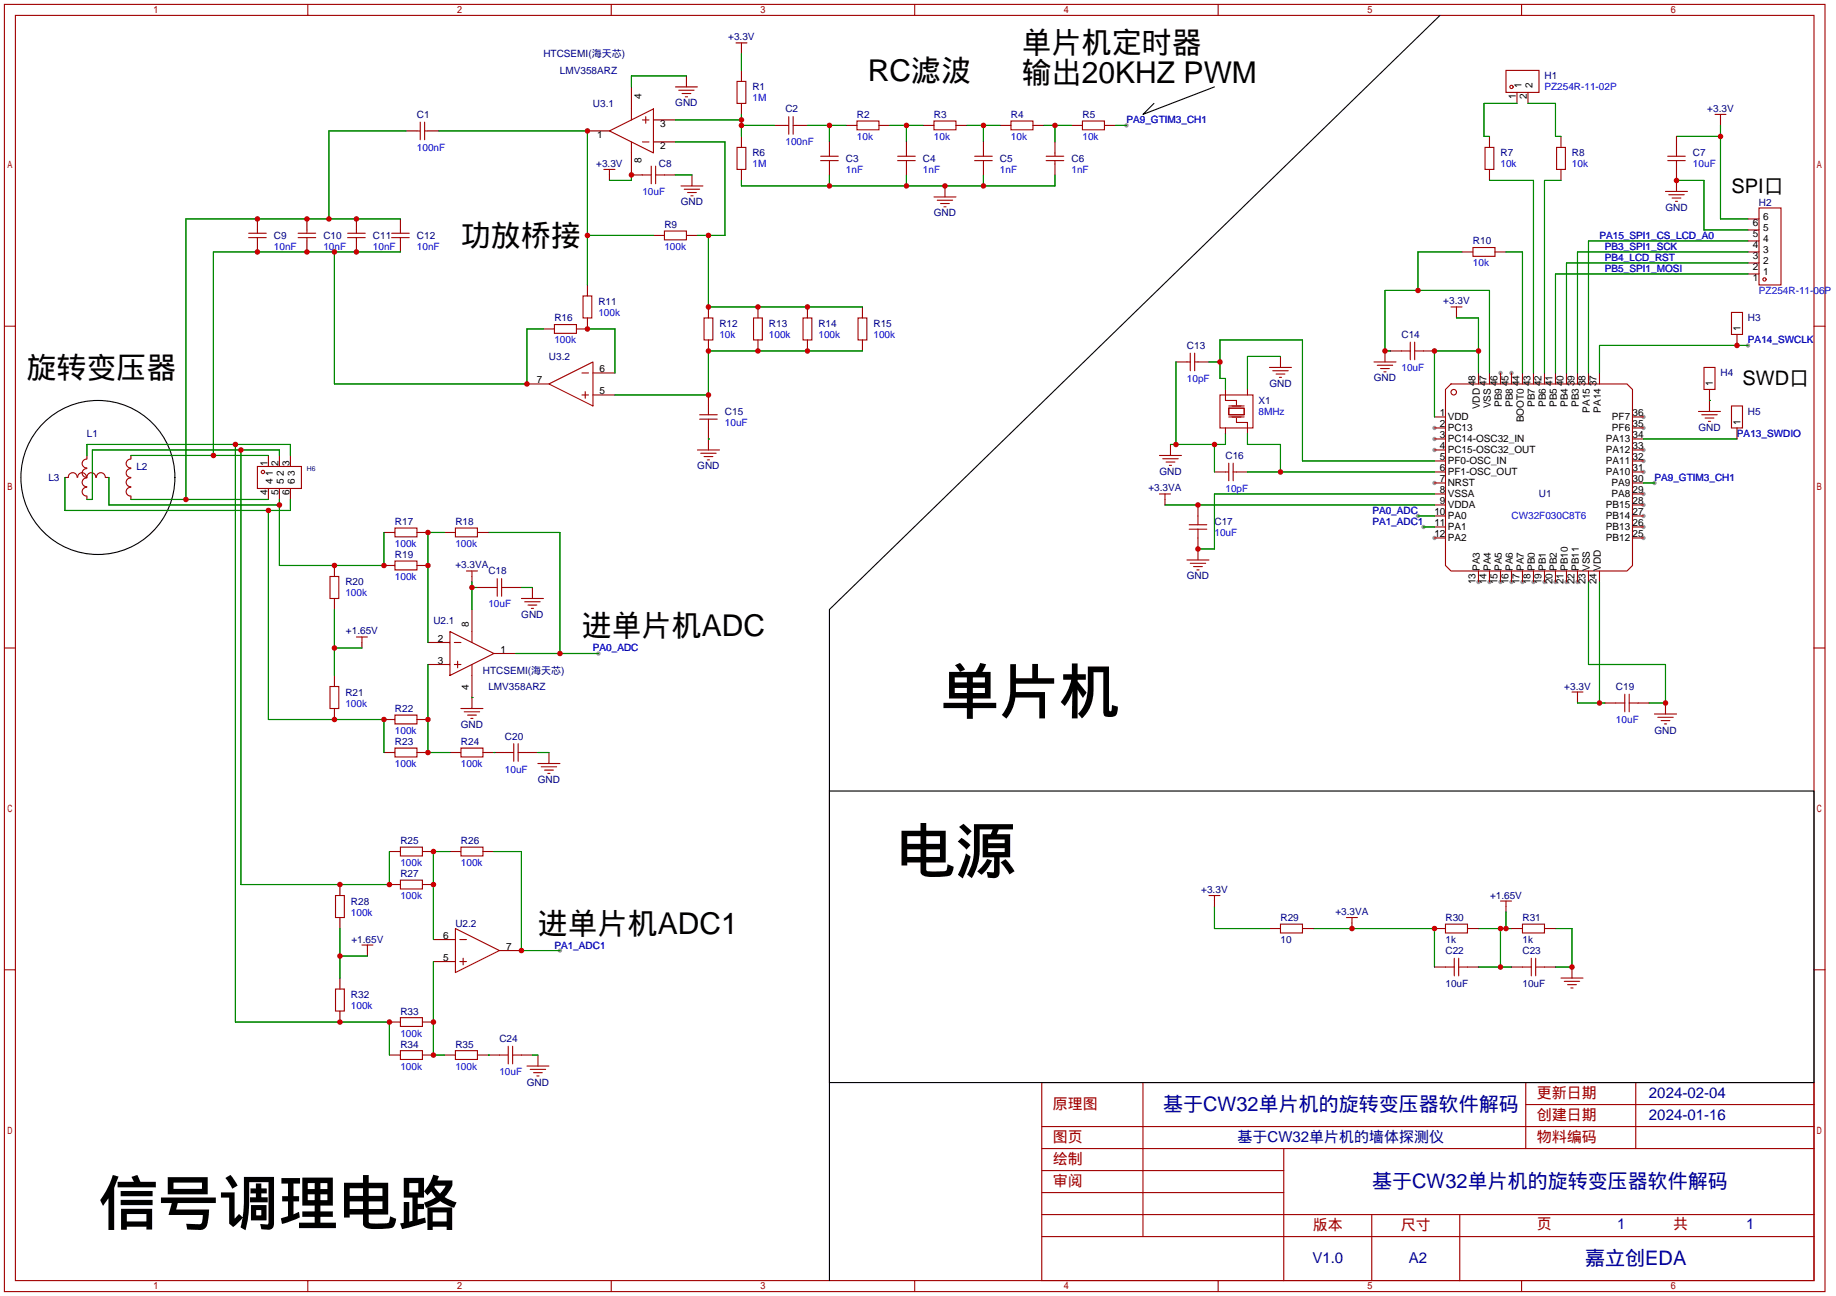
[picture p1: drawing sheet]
<svg xmlns="http://www.w3.org/2000/svg" width="424mm" height="299mm" viewBox="0 0 424 299" stroke-linecap="round" stroke-linejoin="round" font-family="sans-serif">
<g fill="#999">
<circle cx="331.2" cy="124.2" r=".51"/>
<circle cx="331.2" cy="111.5" r=".51"/>
<circle cx="331.2" cy="103.9" r=".51"/>
<circle cx="331.2" cy="101.3" r=".51"/>
<circle cx="331.2" cy="98.8" r=".51"/>
<circle cx="346.5" cy="86.1" r=".51"/>
<circle cx="349" cy="86.1" r=".51"/>
<circle cx="379.5" cy="96.3" r=".51"/>
<circle cx="379.5" cy="98.8" r=".51"/>
<circle cx="379.5" cy="103.9" r=".51"/>
<circle cx="379.5" cy="106.4" r=".51"/>
<circle cx="379.5" cy="109" r=".51"/>
<circle cx="379.5" cy="114" r=".51"/>
<circle cx="379.5" cy="116.6" r=".51"/>
<circle cx="379.5" cy="119.1" r=".51"/>
<circle cx="379.5" cy="121.7" r=".51"/>
<circle cx="379.5" cy="124.2" r=".51"/>
<circle cx="364.2" cy="134.4" r=".51"/>
<circle cx="361.7" cy="134.4" r=".51"/>
<circle cx="359.2" cy="134.4" r=".51"/>
<circle cx="356.6" cy="134.4" r=".51"/>
<circle cx="354.1" cy="134.4" r=".51"/>
<circle cx="351.5" cy="134.4" r=".51"/>
<circle cx="349" cy="134.4" r=".51"/>
<circle cx="346.5" cy="134.4" r=".51"/>
<circle cx="343.9" cy="134.4" r=".51"/>
<circle cx="341.4" cy="134.4" r=".51"/>
<circle cx="403.6" cy="79.8" r=".51"/>
<circle cx="327.4" cy="119.1" r=".51"/>
<circle cx="382" cy="111.5" r=".51"/>
<circle cx="260.1" cy="29" r=".51"/>
<circle cx="138.2" cy="150.9" r=".51"/>
<circle cx="129.3" cy="219.5" r=".51"/>
<circle cx="328.7" cy="121.7" r=".51"/>
</g>
<g fill="none" stroke="#a10000" stroke-width=".25">
<path d="M1 1h420.4v297.2h-420.4zM3.6 3.6h415.2v292.1h-415.2zM71.1 1v2.6M141.1 1v2.6M169.9 9.9h2.6M170.2 18.8h2v5.1h-2zM171.2 9.9v1.3M211.2 1v2.6M281.3 1v2.6M347.7 16.3h7.6v5h-7.6zM351.3 1v2.6M96.3 30.2h.7"/>
<path d="M97 28.2v4.1M98 28.2v4.1M98 30.2h.8M139.4 39.1h2.6M140.7 30.2l10.2-5.1v10.2zM140.7 39.1v1.3M145.8 25.1v2.6M145.8 32.8v2.5M148.3 32.8h1.6M148.3 27.7h1.6M149.1 26.9v1.5M150.4 38.4v4"/>
<path d="M151.4 38.4v4M156 20.1h5M156.7 20.8h3.6M157.5 21.6h2M158.2 22.4h.5M170.2 34h2v5.1h-2zM181.4 29h.7M182.1 26.9v4.1M183.1 26.9v4.1M183.1 29h.8M189.5 37.1h4M189.5 36.1h4"/>
<path d="M191.5 35.3v.8M191.5 37.1v.7M197.9 27.9h5v2.1h-5zM207.3 37.1h4M207.3 36.1h4M209.3 35.3v.8M209.3 37.1v.7M215.6 27.9h5.1v2.1h-5.1zM225 37.1h4.1M225 36.1h4.1M227.1 35.3v.8M227.1 37.1v.7"/>
<path d="M233.4 27.9h5.1v2.1h-5.1zM241.6 37.1h4M241.6 36.1h4M243.6 35.3v.8M243.6 37.1v.7M249.9 27.9h5.1v2.1h-5.1zM342.9 34h2v5.1h-2zM359.4 34h2v5.1h-2zM385.1 37.1h4M385.1 36.1h4M387.1 34v2.1M387.1 37.1v2"/>
<path d="M396 26.4h2.5M397.3 26.4v1.3M57.4 54.9h4.1M57.4 53.8h4.1M59.4 53.1v.7M59.4 54.9v.7M68.8 54.9h4.1M68.8 53.8h4.1M70.9 53.1v.7M70.9 54.9v.7M80.3 54.9h4M80.3 53.8h4"/>
<path d="M82.3 53.1v.7M82.3 54.9v.7M90.4 54.9h4.1M90.4 53.8h4.1M92.5 53.1v.7M92.5 54.9v.7M148.3 40.4h2.1M151.4 40.4h2M153.4 53.3h5.1v2.1h-5.1zM157.2 42.9h5.1M158 43.7h3.5M158.7 44.5h2.1"/>
<path d="M159.5 45.2h.5M215.6 45.5h5.1M216.4 46.2h3.6M217.2 47h2M217.9 47.8h.5M340.1 57.2h5.1v2h-5.1zM384.6 44.2h5M385.3 45h3.6M386.1 45.7h2M386.8 46.5h.5M406.1 48h5.1v17.8h-5.1zM1 75.3h2.6"/>
<path d="M128 74.9h5.1v2.1h-5.1zM134.6 68.3h2.1v5.1h-2.1zM162.6 73.4h2v5.1h-2zM174 73.4h2v5.1h-2zM185.4 73.4h2.1v5.1h-2.1zM198.1 73.4h2.1v5.1h-2.1zM325.6 79v4.1M326.6 79v4.1M335 70.9h2.6M336.3 70.9v1.2M399.8 72.1h2.5v5.1h-2.5zM418.8 75.3h2.6"/>
<path d="M126.7 88.6l10.2-5v10.1zM134.4 86.1h1.5M134.4 91.2h1.5M135.1 90.4v1.5M161.5 95.8h4.1M161.5 96.8h4.1M163.6 93.7v2.1M163.6 96.8v2M274.1 83.6h.7M274.8 81.5v4.1M275.8 83.6h.8M275.8 81.5v4.1"/>
<path d="M281.7 91.2h7.6v7.6h-7.6zM283 92.5h2.5v1M283.7 94.2h3.6v1.6h-3.6zM283.7 93.7h3.6M283.7 96.3h3.6M285.5 96.5v1h2.5M293.1 84.8h5.1M293.9 85.6h3.5M294.6 86.4h2.1M295.4 87.1h.5M317.2 83.6h5.1M318 84.3h3.6"/>
<path d="M318.8 85.1h2M319.5 85.9h.5M323.6 81h2M326.6 81h2.1M335 88.6h40.7l1.2 1.3v40.7l-1.2 1.2h-40.7l-1.2-1.2v-40.7zM392.2 95h5.1M392.9 95.8h3.6M393.4 84.8h2.6v5.1h-2.6zM393.7 96.5h2M394.5 97.3h.5M399.8 93.7h2.5v5.1h-2.5zM15.8 110.2a1.01 1.01 0 0 1 1-1.1 1.01 1.01 0 0 1 1 1.1"/>
<path d="M17.9 110.2a1.01 1.01 0 0 1 1-1.1 1.01 1.01 0 0 1 1.1 1.1M20.1 112.5a1.01 1.01 0 0 0-1.1 1 1.01 1.01 0 0 0 1.1 1M20.1 110.3a1.01 1.01 0 0 0-1.1 1.1 1.01 1.01 0 0 0 1.1 1M20.1 108.2a1.01 1.01 0 0 0-1.1 1 1.01 1.01 0 0 0 1.1 1M20.1 106a1.01 1.01 0 0 0-1.1 1 1.01 1.01 0 0 0 1.1 1M20.1 110.2a1.01 1.01 0 0 1 1-1.1 1.01 1.01 0 0 1 1 1.1M22.3 110.2a1.01 1.01 0 0 1 1-1.1 1.01 1.01 0 0 1 1 1.1M30.2 112.5a1.01 1.01 0 0 0-1.1 1 1.01 1.01 0 0 0 1.1 1M30.2 110.3a1.01 1.01 0 0 0-1.1 1.1 1.01 1.01 0 0 0 1.1 1M30.2 108.2a1.01 1.01 0 0 0-1.1 1 1.01 1.01 0 0 0 1.1 1M30.2 106a1.01 1.01 0 0 0-1.1 1 1.01 1.01 0 0 0 1.1 1M59.4 107.7h10.2v5.1h-10.2z"/>
<path d="M161 103.9h5.1M161.8 104.6h3.6M162.6 105.4h2M163.3 106.2h.5M267.7 105.2h5.1M267.7 114h2.6M268.5 105.9h3.5M269 114v1.3M269.2 106.7h2.1M270 107.4h.5M276.6 119.1v2.1M283 109h.7"/>
<path d="M283.7 106.9v4.1M284.7 106.9v4.1M284.7 109h.8M76.2 133.1h2v5.1h-2zM91.2 129.5h5.1v2.1h-5.1zM91.2 121.9h5.1v2.1h-5.1zM105.2 121.9h5v2.1h-5zM107.7 131.8h2.5M109 131.8v1.3M112.8 135.6h2M114.8 133.6v4.1M115.8 133.6v4.1"/>
<path d="M115.8 135.6h2.1M120.4 138.2h5.1M121.2 138.9h3.5M121.9 139.7h2.1M274.1 129.3h5M274.6 122.2h4M274.6 121.2h4M274.8 130h3.6M275.6 130.8h2M276.4 131.6h.5M276.6 122.2v2M1 149.6h2.6"/>
<path d="M76.2 158.5h2v5.1h-2zM82.3 147.1h2.5M83.6 147.1v1.2M103.9 145.8l10.1 5.1-10.1 5.1zM104.9 148.3h1.5M104.9 153.4h1.5M105.7 152.7v1.5M109 145.8v2.5M109 153.4v2.6M122.7 140.5h.5M363 159.8h2.5M364.2 159.8v1.2"/>
<path d="M418.8 149.6h2.6M91.2 172.7h5.1v2.1h-5.1zM91.2 165.1h5.1v2h-5.1zM106.4 172.7h5.1v2.1h-5.1zM106.4 163.6h5.1M107.2 164.3h3.5M107.9 165.1h2.1M108.7 165.9h.5M116.6 173.7h2M118.6 171.7v4.1M119.6 173.7h2.1M119.6 171.7v4.1"/>
<path d="M124.2 176.3h5.1M125 177h3.5M125.7 177.8h2.1M126.5 178.6h.5M373.1 162.3h2.1M375.2 160.3v4M376.2 162.3h2M376.2 160.3v4M382 164.8h5.1M382.8 165.6h3.5M383.5 166.4h2.1M384.3 167.1h.5"/>
<path d="M92.5 195.6h5v2h-5zM106.4 195.6h5.1v2h-5.1zM77.5 206.8h2v5h-2zM83.6 218.2h2.5M84.8 218.2v1.3M92.5 203.2h5v2h-5zM105.2 214.4l10.1 5.1-10.1 5zM106.2 216.9h1.5M279.1 206.8h2.6M280.4 206.8v1.2M295.7 213.4h5v2h-5zM310.9 211.8h2.5"/>
<path d="M312.2 211.8v1.3M333.8 213.4h5v2h-5zM346.5 208h2.5M347.7 208v1.3M351.5 213.4h5.1v2h-5.1zM1 223.9h2.6M77.5 228.3h2v5.1h-2zM92.5 234.9h5v2.1h-5zM106.2 222h1.5M106.9 221.2v1.6M333.8 223.3h2M335.8 221.2v4.1"/>
<path d="M336.8 221.2v4.1M336.8 223.3h2M351.5 223.3h2.1M353.6 221.2v4.1M354.6 223.3h2M354.6 221.2v4.1M360.4 225.8h5.1M361.2 226.6h3.5M361.9 227.3h2.1M362.7 228.1h.5M418.8 223.9h2.6M92.5 242.6h5v2h-5z"/>
<path d="M105.2 242.6h5v2h-5zM115.3 243.6h2M117.3 241.6v4M118.4 243.6h2M118.4 241.6v4M121.7 246.1h5M122.4 246.9h3.6M123.2 247.6h2M124 248.4h.5M240.5 249.9h178.3v45.8h-178.3zM263.9 249.9v35.6M352.3 249.9v15.3"/>
<path d="M352.3 255h66.5M377.7 249.9v15.3M240.5 270.3h55.9M240.5 265.2h178.3M240.5 275.3h55.9M240.5 260.1h178.3M296.4 265.2v30.5M71.1 295.7v2.5M141.1 295.7v2.5M211.2 295.7v2.5M240.5 285.5h178.3M240.5 280.4h178.3"/>
<path d="M281.3 295.7v2.5M316.7 280.4v15.3M337.1 280.4v15.3M351.3 295.7v2.5"/>
<circle cx="349" cy="20.1" r=".38"/>
<circle cx="407.4" cy="64.5" r=".38"/>
<circle cx="335.7" cy="90.6" r=".63"/>
<circle cx="60.7" cy="109" r=".38"/>
</g>
<g fill="none" stroke="#870000" stroke-width=".25">
<path d="M158.5 17.5v2.6M171.2 11.2v1.2M171.2 16.3v2.5M93.7 30.2h2.6M98.8 30.2h2.5M135.6 30.2h5.1M145.8 20.1v5M145.8 35.3v5.1h2.5M150.9 27.7h5.1M150.9 32.8h5.1M171.2 23.9v2.5M171.2 31.5v2.5"/>
<path d="M171.2 39.1v2.6M178.8 29h2.6M183.9 29h2.5M191.5 32.8v2.5M191.5 37.8v2.6M195.3 29h2.6M202.9 29h2.6M209.3 32.8v2.5M209.3 37.8v2.6M213.1 29h2.5M220.7 29h2.6M227.1 32.8v2.5"/>
<path d="M227.1 37.8v2.6M230.9 29h2.5M238.5 29h2.5M243.6 32.8v2.5M243.6 37.8v2.6M247.4 29h2.5M255 29h2.6M343.9 31.5v2.5M343.9 39.1v2.6M350.3 21.3v2.6M352.8 21.3v2.6M360.4 31.5v2.5"/>
<path d="M360.4 39.1v2.6M387.1 31.5v2.5M387.1 39.1v5.1M397.3 27.7v1.3M59.4 50.5v2.6M59.4 55.6v2.6M70.9 50.5v2.6M70.9 55.6v2.6M82.3 50.5v2.6M82.3 55.6v2.6M92.5 50.5v2.6M92.5 55.6v2.6"/>
<path d="M140.7 40.4v1.3M150.9 54.4h2.5M153.4 40.4h2.6M158.5 54.4h2.5M159.8 40.4v2.5M218.2 42.9v2.6M337.6 58.2h2.5M345.2 58.2h2.5M403.6 58.2h2.5M403.6 55.6h2.5M403.6 53.1h2.5M403.6 50.5h2.5"/>
<path d="M125.5 75.9h2.5M135.6 73.4v2.5h-2.5M135.6 65.8v2.5M163.6 70.9v2.5M163.6 78.5v2.5M175 70.9v2.5M175 78.5v2.5M186.4 70.9v2.5M186.4 78.5v2.5M199.1 70.9v2.5M199.1 78.5v2.5M336.3 72.1v1.3"/>
<path d="M401.1 77.2v2.6M403.6 63.2h2.5M403.6 60.7h2.5M121.7 88.6h5M136.9 91.2h5.1M136.9 86.1h5.1M163.6 91.2v2.5M163.6 98.8v5.1M271.5 83.6h2.6M276.6 83.6h2.5M283 89.9v2.6M283 98.8v1.3"/>
<path d="M288 89.9v1.3M288 97.5v2.6M295.7 82.3v2.5M319.8 81v2.6M321.1 81h2.5M328.7 81h2.5M331.2 98.8h2.6M331.2 96.3h2.6M341.4 86.1v2.5M343.9 86.1v2.5M346.5 86.1v2.5M349 86.1v2.5"/>
<path d="M351.5 86.1v2.5M354.1 86.1v2.5M356.6 86.1v2.5M359.2 86.1v2.5M361.7 86.1v2.5M364.2 86.1v2.5M366.8 86.1v2.5M369.3 86.1v2.5M376.9 98.8h2.6M376.9 96.3h2.6M394.7 89.9v5.1M401.1 98.8v2.5"/>
<path d="M15 110.2h.7M20.1 105.2v.7M20.1 114.6v.7M24.4 110.2h.7M30.2 105.2v.7M30.2 114.6v.7M62 105.2v2.5M62 112.8v2.5M64.5 105.2v2.5M64.5 112.8v2.5M67.1 105.2v2.5M67.1 112.8v2.5"/>
<path d="M269 115.3v1.3M270.3 102.6v2.6M276.6 116.6v2.5M280.4 109h2.6M285.5 109h2.5M331.2 119.1h2.6M331.2 116.6h2.6M331.2 114h2.6M331.2 111.5h2.6M331.2 109h2.6M331.2 106.4h2.6M331.2 103.9h2.6"/>
<path d="M331.2 101.3h2.6M376.9 119.1h2.6M376.9 116.6h2.6M376.9 114h2.6M376.9 111.5h2.6M376.9 109h2.6M376.9 106.4h2.6M376.9 103.9h2.6M376.9 101.3h2.6M77.2 130.6v2.5M77.2 138.2v2.5M88.6 130.6h2.6"/>
<path d="M88.6 122.9h2.6M96.3 130.6h2.5M96.3 122.9h2.5M102.6 122.9h2.6M109 133.1v1.3M110.2 135.6h2.6M110.2 122.9h2.6M117.9 135.6h2.5M122.9 135.6v2.6M276.6 124.2v5.1M331.2 124.2h2.6M331.2 121.7h2.6"/>
<path d="M341.4 131.8v2.6M343.9 131.8v2.6M346.5 131.8v2.6M349 131.8v2.6M351.5 131.8v2.6M354.1 131.8v2.6M356.6 131.8v2.6M359.2 131.8v2.6M361.7 131.8v2.6M364.2 131.8v2.6M366.8 131.8v2.6M369.3 131.8v2.6"/>
<path d="M376.9 124.2h2.6M376.9 121.7h2.6M77.2 156v2.5M83.6 148.3v1.3M98.8 153.4h5.1M98.8 148.3h5.1M109 140.7v5.1M109 156v7.6M114 150.9h5.1M77.2 163.6v2.5M88.6 173.7h2.6M88.6 166.1h2.6"/>
<path d="M96.3 173.7h2.5M96.3 166.1h2.5M103.9 173.7h2.5M111.5 173.7h5.1M121.7 173.7h2.5M126.7 173.7v2.6M364.2 161v1.3M370.6 162.3h2.5M378.2 162.3h2.5M384.6 162.3v2.5M89.9 196.6h2.6M97.5 196.6h2.6"/>
<path d="M103.9 196.6h2.5M111.5 196.6h2.5M78.5 204.2v2.6M78.5 211.8v2.6M84.8 219.5v1.2M89.9 204.2h2.6M97.5 204.2h2.6M100.1 216.9h5.1M115.3 219.5h5.1M280.4 208v1.3M293.1 214.4h2.6M300.7 214.4h2.6"/>
<path d="M312.2 213.1v1.3M331.2 214.4h2.6M338.8 214.4h2.6M347.7 209.3v1.3M349 214.4h2.5M356.6 214.4h2.6M78.5 225.8v2.5M78.5 233.4v2.6M89.9 236h2.6M97.5 236h2.6M100.1 222h5.1M331.2 223.3h2.6"/>
<path d="M338.8 223.3h2.6M349 223.3h2.5M356.6 223.3h2.6M363 223.3v2.5M89.9 243.6h2.6M97.5 243.6h2.6M102.6 243.6h2.6M110.2 243.6h5.1M120.4 243.6h2.5M124.2 243.6v2.5"/>
</g>
<g fill="none" stroke="#008700" stroke-width=".25">
<path d="M158.5 17.5h-12.7v2.6M171.2 12.4v3.9M93.7 30.2h-17.8v20.3M101.3 30.2h34.3v35.6M156 27.7h15.2M156 32.8h11.4v21.6h-6.4M171.2 29h7.6M171.2 26.4v5.1M186.4 29h8.9M191.5 29v3.8M205.5 29h7.6M209.3 29v3.8"/>
<path d="M223.3 29h7.6M227.1 29v3.8M241 29h6.4M243.6 29v3.8M257.6 29h2.5M350.3 23.9h-7.7v7.6h1.3M352.8 23.9h6.4v7.6h1.2M387.1 31.5h10.2M397.3 29v21.5h6.3M77.2 58.2v30.4h44.5v-12.7h3.8M92.5 58.2h-43.2v47M92.5 50.5h-49.6v64.8"/>
<path d="M135.6 54.4h15.3M145.8 40.4v1.3h-5.1M156 40.4h3.8M163.6 54.4v16.5h35.5M191.5 40.4v2.5M209.3 40.4v2.5M227.1 40.4v2.5M243.6 40.4v2.5h-72.4v-1.2M337.6 58.2h-10.2v8.9M343.9 41.7h10.2v44.4M347.7 58.2h3.8v27.9M360.4 41.7h-3.8v44.4"/>
<path d="M387.1 41.7h6.3v11.4h10.2M403.6 58.2h-39.4v27.9M403.6 55.6h-36.8v30.5M135.6 75.9h6.4v10.2M336.3 73.4h5.1v12.7M403.6 79.8h-34.3v6.3M403.6 63.2h-44.4v22.9M403.6 60.7h-41.9v25.4M199.1 81h-35.5v10.2h-21.6M271.5 83.6v19M279.1 83.6h2.6M283 89.9v-2.5h-1.3v-8.9h19v27.9h30.5"/>
<path d="M295.7 82.3h-7.7v7.6M321.1 81h-1.3v-13.9h24.1v19M341.4 81h-10.2v15.3M394.7 92.5h.1M15 110.2v7.7h52.1v-2.6M20.1 105.2v-2.6h47v2.6M25.1 110.2v6.4h39.4M30.2 115.3h31.8M30.2 105.2h31.8M54.4 102.6v133.4h35.5v7.6M55.6 103.9v100.3h34.3v-7.6M62 117.9v48.2h26.6v7.6"/>
<path d="M64.5 115.3v15.3h24.1v-7.7M64.5 105.2v-1.3h-43.2v11.4h-1.2M163.6 101.3h.1M269 116.6h62.2M280.4 102.6v6.4M283 100.1v2.5h-12.7M288 100.1v2.5h7.7v6.4M288 109h43.2M327.4 119.1h3.8M331.2 114h-50.8v12.7h-3.8M379.5 101.3h21.6M379.5 111.5h2.5"/>
<path d="M102.6 122.9h-3.8v25.4M109 134.4v6.3M109 135.6h1.2M112.8 122.9h16.5v28M120.4 135.6h2.5M328.7 121.7h2.5M366.8 134.4v19h17.8v8.9h-3.9M369.3 134.4v27.9M77.2 149.6h6.4M77.2 140.7v15.3M98.8 153.4v20.3h5.1M119.1 150.9h19.1"/>
<path d="M109 161h.1M114 173.7h.1M124.2 173.7h2.5M364.2 162.3h6.4M103.9 196.6h-3.8v20.3M114 196.6h6.4v22.9h8.9M78.5 214.4v11.4M280.4 209.3v5.1h12.7M303.3 214.4h27.9v8.9M341.4 214.4h7.6M346.5 214.4v8.9M347.7 210.6v3.8"/>
<path d="M359.2 214.4h3.8v8.9h-3.8M78.5 220.7h6.3M100.1 222v21.6h2.5M341.4 223.3h7.6M112.8 243.6h.1M122.9 243.6h1.3"/>
</g>
<g fill="none" stroke="#000" stroke-width=".25">
<path d="M332.5 3.6l-141 137.1v155M280.4 20.1l-16.5 6.3 2.5-2.5M191.5 182.6h227.3v67.3h-227.3z"/>
<circle cx="22.6" cy="110.2" r="17.8"/>
</g>
<g fill="#c00">
<circle cx="363" cy="223.3" r=".63"/>
<circle cx="331.2" cy="214.4" r=".63"/>
<circle cx="312.2" cy="214.4" r=".63"/>
<circle cx="346.5" cy="214.4" r=".63"/>
<circle cx="346.5" cy="223.3" r=".63"/>
<circle cx="347.7" cy="214.4" r=".63"/>
<circle cx="319.8" cy="81" r=".63"/>
<circle cx="327.4" cy="67.1" r=".63"/>
<circle cx="341.4" cy="81" r=".63"/>
<circle cx="331.2" cy="81" r=".63"/>
<circle cx="276.6" cy="116.6" r=".63"/>
<circle cx="276.6" cy="126.7" r=".63"/>
<circle cx="369.3" cy="162.3" r=".63"/>
<circle cx="384.6" cy="162.3" r=".63"/>
<circle cx="401.1" cy="79.8" r=".63"/>
<circle cx="209.3" cy="29" r=".63"/>
<circle cx="227.1" cy="29" r=".63"/>
<circle cx="243.6" cy="29" r=".63"/>
<circle cx="191.5" cy="29" r=".63"/>
<circle cx="218.2" cy="42.9" r=".63"/>
<circle cx="227.1" cy="42.9" r=".63"/>
<circle cx="191.5" cy="42.9" r=".63"/>
<circle cx="209.3" cy="42.9" r=".63"/>
<circle cx="109" cy="135.6" r=".63"/>
<circle cx="129.3" cy="150.9" r=".63"/>
<circle cx="171.2" cy="27.7" r=".63"/>
<circle cx="171.2" cy="29" r=".63"/>
<circle cx="271.5" cy="102.6" r=".63"/>
<circle cx="280.4" cy="102.6" r=".63"/>
<circle cx="135.6" cy="75.9" r=".63"/>
<circle cx="145.8" cy="40.4" r=".63"/>
<circle cx="135.6" cy="30.2" r=".63"/>
<circle cx="135.6" cy="54.4" r=".63"/>
<circle cx="163.6" cy="70.9" r=".63"/>
<circle cx="175" cy="70.9" r=".63"/>
<circle cx="163.6" cy="54.4" r=".63"/>
<circle cx="186.4" cy="70.9" r=".63"/>
<circle cx="163.6" cy="91.2" r=".63"/>
<circle cx="186.4" cy="81" r=".63"/>
<circle cx="175" cy="81" r=".63"/>
<circle cx="163.6" cy="81" r=".63"/>
<circle cx="98.8" cy="122.9" r=".63"/>
<circle cx="98.8" cy="130.6" r=".63"/>
<circle cx="98.8" cy="173.7" r=".63"/>
<circle cx="98.8" cy="166.1" r=".63"/>
<circle cx="77.2" cy="149.6" r=".63"/>
<circle cx="100.1" cy="196.6" r=".63"/>
<circle cx="100.1" cy="204.2" r=".63"/>
<circle cx="100.1" cy="243.6" r=".63"/>
<circle cx="100.1" cy="236" r=".63"/>
<circle cx="78.5" cy="220.7" r=".63"/>
<circle cx="120.4" cy="219.5" r=".63"/>
<circle cx="281.7" cy="83.6" r=".63"/>
<circle cx="295.7" cy="109" r=".63"/>
<circle cx="397.3" cy="31.5" r=".63"/>
<circle cx="387.1" cy="41.7" r=".63"/>
<circle cx="77.2" cy="130.6" r=".63"/>
<circle cx="64.5" cy="116.6" r=".63"/>
<circle cx="88.6" cy="130.6" r=".63"/>
<circle cx="77.2" cy="166.1" r=".63"/>
<circle cx="62" cy="117.9" r=".63"/>
<circle cx="88.6" cy="166.1" r=".63"/>
<circle cx="89.9" cy="204.2" r=".63"/>
<circle cx="78.5" cy="204.2" r=".63"/>
<circle cx="55.6" cy="103.9" r=".63"/>
<circle cx="78.5" cy="236" r=".63"/>
<circle cx="89.9" cy="236" r=".63"/>
<circle cx="54.4" cy="102.6" r=".63"/>
<circle cx="49.3" cy="105.2" r=".63"/>
<circle cx="59.4" cy="58.2" r=".63"/>
<circle cx="70.9" cy="58.2" r=".63"/>
<circle cx="77.2" cy="58.2" r=".63"/>
<circle cx="82.3" cy="58.2" r=".63"/>
<circle cx="121.7" cy="88.6" r=".63"/>
<circle cx="42.9" cy="115.3" r=".63"/>
<circle cx="59.4" cy="50.5" r=".63"/>
<circle cx="70.9" cy="50.5" r=".63"/>
<circle cx="75.9" cy="50.5" r=".63"/>
<circle cx="82.3" cy="50.5" r=".63"/>
</g>
<g font-size="13.9">
<text x="216.9" y="164.6">单片机</text>
<text x="206.8" y="201.4">电源</text>
<text x="22.6" y="282.7">信号调理电路</text>
</g>
<g font-size="6.9">
<text x="236" y="12.3">单片机定时器</text>
<text x="200.4" y="18.7">RC滤波</text>
<text x="236" y="19.3">输出20KHZ PWM</text>
<text x="106.4" y="56.8">功放桥接</text>
<text x="6.1" y="87.3">旋转变压器</text>
<text x="134.4" y="146.9">进单片机ADC</text>
<text x="124.2" y="215.5">进单片机ADC1</text>
</g>
<g font-size="4.6">
<text x="399.8" y="44.5">SPI口</text>
<text x="402.3" y="89">SWD口</text>
</g>
<g font-size="4.6" fill="#000080">
<text x="268.6" y="256.4">基于CW32单片机的旋转变压器软件解码</text>
<text x="316.8" y="274.2">基于CW32单片机的旋转变压器软件解码</text>
<text x="366" y="292">嘉立创EDA</text>
</g>
<g font-size="3.5" fill="#a00000">
<text x="243.1" y="256.1">原理图</text>
<text x="354.8" y="253.5">更新日期</text>
<text x="243.1" y="263.7">图页</text>
<text x="354.8" y="258.6">创建日期</text>
<text x="354.8" y="263.7">物料编码</text>
<text x="243.1" y="268.8">绘制</text>
<text x="243.1" y="273.8">审阅</text>
<text x="303.1" y="284">版本</text>
<text x="323.4" y="284">尺寸</text>
<text x="354.8" y="283.7">页</text>
<text x="386.3" y="283.7">共</text>
</g>
<g font-size="3.5" fill="#000080">
<text x="380.7" y="253.5">2024-02-04</text>
<text x="285.8" y="263.7">基于CW32单片机的墙体探测仪</text>
<text x="380.7" y="258.6">2024-01-16</text>
<text x="373.4" y="283.7">1</text>
<text x="403.2" y="283.7">1</text>
<text x="303" y="291.6">V1.0</text>
<text x="325.3" y="291.6">A2</text>
</g>
<g font-size="2.3" fill="#000080">
<text x="168.1" y="9.3">+3.3V</text>
<text x="125.5" y="13.3">HTCSEMI(海天芯)</text>
<text x="129.3" y="17.1">LMV358ARZ</text>
<text x="173.7" y="20.9">R1</text>
<text x="356.6" y="18.3">H1</text>
<text x="96.3" y="27.2">C1</text>
<text x="136.9" y="24.7">U3.1</text>
<text x="155.9" y="24.6">GND</text>
<text x="181.4" y="26">C2</text>
<text x="197.9" y="27.2">R2</text>
<text x="215.6" y="27.2">R3</text>
<text x="233.4" y="27.2">R4</text>
<text x="249.9" y="27.2">R5</text>
<text x="394.2" y="25.8">+3.3V</text>
<text x="137.7" y="38.5">+3.3V</text>
<text x="152.1" y="38.7">C8</text>
<text x="173.7" y="36.1">R6</text>
<text x="195.3" y="37.4">C3</text>
<text x="213.1" y="37.4">C4</text>
<text x="230.9" y="37.4">C5</text>
<text x="247.4" y="37.4">C6</text>
<text x="346.5" y="36.1">R7</text>
<text x="363" y="36.1">R8</text>
<text x="390.9" y="36.1">C7</text>
<text x="157.2" y="47.4">GND</text>
<text x="406.1" y="47.5">H2</text>
<text x="153.4" y="52.6">R9</text>
<text x="215.6" y="50">GND</text>
<text x="384.5" y="48.7">GND</text>
<text x="63.2" y="55.2">C9</text>
<text x="74.7" y="55.2">C10</text>
<text x="86.1" y="55.2">C11</text>
<text x="96.3" y="55.2">C12</text>
<text x="340.1" y="56.4">R10</text>
<text x="138.2" y="70.4">R11</text>
<text x="333.2" y="70.3">+3.3V</text>
<text x="128" y="74.2">R16</text>
<text x="166.1" y="75.5">R12</text>
<text x="177.5" y="75.5">R13</text>
<text x="189" y="75.5">R14</text>
<text x="201.7" y="75.5">R15</text>
<text x="403.6" y="74.2">H3</text>
<text x="126.7" y="83.1">U3.2</text>
<text x="274.1" y="80.6">C13</text>
<text x="323.6" y="78">C14</text>
<text x="293.1" y="89.3">GND</text>
<text x="317.2" y="88.1">GND</text>
<text x="397.3" y="86.9">H4</text>
<text x="167.4" y="95.8">C15</text>
<text x="290.6" y="93.3">X1</text>
<text x="403.6" y="95.8">H5</text>
<text x="20.1" y="100.9">L1</text>
<text x="392.2" y="99.5">GND</text>
<text x="283" y="106">C16</text>
<text x="11.2" y="111">L3</text>
<text x="31.5" y="108.5">L2</text>
<text x="161" y="108.4">GND</text>
<text x="265.2" y="113.5">+3.3VA</text>
<text x="267.7" y="109.7">GND</text>
<text x="355.3" y="114.9">U1</text>
<text x="91.2" y="121.2">R17</text>
<text x="105.2" y="121.2">R18</text>
<text x="280.4" y="121.2">C17</text>
<text x="91.2" y="128.8">R19</text>
<text x="105.1" y="131.2">+3.3VA</text>
<text x="79.8" y="135.2">R20</text>
<text x="112.8" y="132.6">C18</text>
<text x="274" y="133.8">GND</text>
<text x="120.4" y="142.7">GND</text>
<text x="79.9" y="146.5">+1.65V</text>
<text x="100.1" y="144.1">U2.1</text>
<text x="111.5" y="155.5">HTCSEMI(海天芯)</text>
<text x="79.8" y="160.6">R21</text>
<text x="112.8" y="159.3">LMV358ARZ</text>
<text x="361.2" y="159.2">+3.3V</text>
<text x="373.1" y="159.3">C19</text>
<text x="91.2" y="164.4">R22</text>
<text x="91.2" y="172">R23</text>
<text x="106.4" y="168.1">GND</text>
<text x="106.4" y="172">R24</text>
<text x="116.6" y="170.7">C20</text>
<text x="382" y="169.3">GND</text>
<text x="124.2" y="180.8">GND</text>
<text x="92.5" y="194.9">R25</text>
<text x="106.4" y="194.9">R26</text>
<text x="92.5" y="202.5">R27</text>
<text x="81" y="208.8">R28</text>
<text x="277.4" y="206.2">+3.3V</text>
<text x="344" y="207.4">+1.65V</text>
<text x="105.2" y="213.9">U2.2</text>
<text x="295.7" y="212.6">R29</text>
<text x="308.3" y="211.3">+3.3VA</text>
<text x="333.8" y="212.6">R30</text>
<text x="351.5" y="212.6">R31</text>
<text x="81.1" y="217.6">+1.65V</text>
<text x="295.7" y="217.7">10</text>
<text x="333.8" y="217.7">1k</text>
<text x="333.8" y="220.3">C22</text>
<text x="351.5" y="217.7">1k</text>
<text x="351.5" y="220.3">C23</text>
<text x="333.8" y="227.9">10uF</text>
<text x="351.5" y="227.9">10uF</text>
<text x="81" y="230.4">R32</text>
<text x="92.5" y="234.2">R33</text>
<text x="92.5" y="241.9">R34</text>
<text x="105.2" y="241.9">R35</text>
<text x="115.3" y="240.6">C24</text>
<text x="121.6" y="250.6">GND</text>
</g>
<g font-size="2.3">
<text x="148.1" y="22.9" transform="rotate(-90 148.1 22.9)">4</text>
<text x="350" y="22.7" transform="rotate(-90 350 22.7)">1</text>
<text x="351.3" y="20.4" transform="rotate(-90 351.3 20.4)">1</text>
<text x="352.6" y="22.7" transform="rotate(-90 352.6 22.7)">2</text>
<text x="353.8" y="20.4" transform="rotate(-90 353.8 20.4)">2</text>
<text x="152.4" y="29.3">3</text>
<text x="137.9" y="31.8">1</text>
<text x="152.4" y="34.4">2</text>
<text x="148.1" y="37.6" transform="rotate(-90 148.1 37.6)">8</text>
<text x="404.7" y="52.2">6</text>
<text x="407.1" y="53.4">5</text>
<text x="407.1" y="50.9">6</text>
<text x="404.7" y="59.8">3</text>
<text x="404.7" y="57.2">4</text>
<text x="404.7" y="54.7">5</text>
<text x="407.1" y="58.5">3</text>
<text x="407.1" y="56">4</text>
<text x="404.7" y="64.9">1</text>
<text x="404.7" y="62.3">2</text>
<text x="407.1" y="63.6">1</text>
<text x="407.1" y="61.1">2</text>
<text x="401.9" y="76.5" transform="rotate(-90 401.9 76.5)">1</text>
<text x="123.9" y="88.4">7</text>
<text x="138.4" y="85.9">6</text>
<text x="340.7" y="89.1" transform="rotate(-90 340.7 89.1)">48</text>
<text x="343.2" y="89.1" transform="rotate(-90 343.2 89.1)">47</text>
<text x="345.7" y="89.1" transform="rotate(-90 345.7 89.1)">46</text>
<text x="348.3" y="89.1" transform="rotate(-90 348.3 89.1)">45</text>
<text x="350.8" y="89.1" transform="rotate(-90 350.8 89.1)">44</text>
<text x="353.4" y="89.1" transform="rotate(-90 353.4 89.1)">43</text>
<text x="355.9" y="89.1" transform="rotate(-90 355.9 89.1)">42</text>
<text x="358.4" y="89.1" transform="rotate(-90 358.4 89.1)">41</text>
<text x="361" y="89.1" transform="rotate(-90 361 89.1)">40</text>
<text x="363.5" y="89.1" transform="rotate(-90 363.5 89.1)">39</text>
<text x="366.1" y="89.1" transform="rotate(-90 366.1 89.1)">38</text>
<text x="368.6" y="89.1" transform="rotate(-90 368.6 89.1)">37</text>
<text x="395.5" y="89.2" transform="rotate(-90 395.5 89.2)">1</text>
<text x="138.4" y="91">5</text>
<text x="341.7" y="94.5" transform="rotate(-90 341.7 94.5)">VDD</text>
<text x="344.2" y="94.3" transform="rotate(-90 344.2 94.3)">VSS</text>
<text x="346.8" y="94" transform="rotate(-90 346.8 94)">PB9</text>
<text x="349.3" y="94" transform="rotate(-90 349.3 94)">PB8</text>
<text x="354.4" y="94" transform="rotate(-90 354.4 94)">PB7</text>
<text x="356.9" y="94" transform="rotate(-90 356.9 94)">PB6</text>
<text x="359.5" y="94" transform="rotate(-90 359.5 94)">PB5</text>
<text x="362" y="94" transform="rotate(-90 362 94)">PB4</text>
<text x="364.5" y="94" transform="rotate(-90 364.5 94)">PB3</text>
<text x="367.1" y="95.3" transform="rotate(-90 367.1 95.3)">PA15</text>
<text x="369.6" y="95.3" transform="rotate(-90 369.6 95.3)">PA14</text>
<text x="332.5" y="101.1">3</text>
<text x="332.5" y="98.6">2</text>
<text x="332.5" y="96">1</text>
<text x="334.3" y="99.6">PC13</text>
<text x="334.3" y="97.1">VDD</text>
<text x="351.8" y="97.5" transform="rotate(-90 351.8 97.5)">BOOT0</text>
<text x="372.2" y="97.1">PF7</text>
<text x="372.2" y="99.6">PF6</text>
<text x="376.9" y="96">36</text>
<text x="376.9" y="98.6">35</text>
<text x="376.9" y="101.1">34</text>
<text x="401.9" y="98" transform="rotate(-90 401.9 98)">1</text>
<text x="61.7" y="107.6" transform="rotate(-90 61.7 107.6)">1</text>
<text x="64.3" y="107.6" transform="rotate(-90 64.3 107.6)">2</text>
<text x="66.8" y="107.6" transform="rotate(-90 66.8 107.6)">3</text>
<text x="332.5" y="106.2">5</text>
<text x="332.5" y="103.7">4</text>
<text x="334.3" y="107.2">PF0-OSC_IN</text>
<text x="334.3" y="104.7">PC15-OSC32_OUT</text>
<text x="334.3" y="102.1">PC14-OSC32_IN</text>
<text x="370.8" y="102.1">PA13</text>
<text x="370.8" y="104.7">PA12</text>
<text x="370.8" y="107.2">PA11</text>
<text x="376.9" y="103.7">33</text>
<text x="376.9" y="106.2">32</text>
<text x="63" y="111.8" transform="rotate(-90 63 111.8)">4</text>
<text x="63" y="109.9" transform="rotate(-90 63 109.9)">1</text>
<text x="65.6" y="111.8" transform="rotate(-90 65.6 111.8)">5</text>
<text x="65.6" y="109.9" transform="rotate(-90 65.6 109.9)">2</text>
<text x="68.1" y="111.8" transform="rotate(-90 68.1 111.8)">6</text>
<text x="68.1" y="109.9" transform="rotate(-90 68.1 109.9)">3</text>
<text x="332.5" y="113.8">8</text>
<text x="332.5" y="111.3">7</text>
<text x="332.5" y="108.7">6</text>
<text x="334.3" y="112.3">NRST</text>
<text x="334.3" y="109.8">PF1-OSC_OUT</text>
<text x="370.8" y="109.8">PA10</text>
<text x="372.1" y="112.3">PA9</text>
<text x="376.9" y="108.7">31</text>
<text x="376.9" y="111.3">30</text>
<text x="376.9" y="113.8">29</text>
<text x="61.7" y="114.2" transform="rotate(-90 61.7 114.2)">4</text>
<text x="64.3" y="114.2" transform="rotate(-90 64.3 114.2)">5</text>
<text x="66.8" y="114.2" transform="rotate(-90 66.8 114.2)">6</text>
<text x="331.2" y="118.9">10</text>
<text x="332.5" y="116.4">9</text>
<text x="334.3" y="119.9">PA0</text>
<text x="334.3" y="117.4">VDDA</text>
<text x="334.3" y="114.8">VSSA</text>
<text x="370.8" y="117.4">PB15</text>
<text x="370.8" y="119.9">PB14</text>
<text x="372.1" y="114.8">PA8</text>
<text x="376.9" y="116.4">28</text>
<text x="376.9" y="118.9">27</text>
<text x="331.2" y="124">12</text>
<text x="331.2" y="121.4">11</text>
<text x="334.3" y="125">PA2</text>
<text x="334.3" y="122.5">PA1</text>
<text x="370.8" y="122.5">PB13</text>
<text x="370.8" y="125">PB12</text>
<text x="376.9" y="121.4">26</text>
<text x="376.9" y="124">25</text>
<text x="341.7" y="131.8" transform="rotate(-90 341.7 131.8)">PA3</text>
<text x="344.2" y="131.8" transform="rotate(-90 344.2 131.8)">PA4</text>
<text x="346.8" y="131.8" transform="rotate(-90 346.8 131.8)">PA5</text>
<text x="349.3" y="131.8" transform="rotate(-90 349.3 131.8)">PA6</text>
<text x="351.8" y="131.8" transform="rotate(-90 351.8 131.8)">PA7</text>
<text x="354.4" y="131.8" transform="rotate(-90 354.4 131.8)">PB0</text>
<text x="356.9" y="131.8" transform="rotate(-90 356.9 131.8)">PB1</text>
<text x="359.5" y="131.8" transform="rotate(-90 359.5 131.8)">PB2</text>
<text x="362" y="131.8" transform="rotate(-90 362 131.8)">PB10</text>
<text x="364.5" y="131.8" transform="rotate(-90 364.5 131.8)">PB11</text>
<text x="367.1" y="131.8" transform="rotate(-90 367.1 131.8)">VSS</text>
<text x="369.6" y="131.8" transform="rotate(-90 369.6 131.8)">VDD</text>
<text x="340.7" y="134.9" transform="rotate(-90 340.7 134.9)">13</text>
<text x="343.2" y="134.9" transform="rotate(-90 343.2 134.9)">14</text>
<text x="345.7" y="134.9" transform="rotate(-90 345.7 134.9)">15</text>
<text x="348.3" y="134.9" transform="rotate(-90 348.3 134.9)">16</text>
<text x="350.8" y="134.9" transform="rotate(-90 350.8 134.9)">17</text>
<text x="353.4" y="134.9" transform="rotate(-90 353.4 134.9)">18</text>
<text x="355.9" y="134.9" transform="rotate(-90 355.9 134.9)">19</text>
<text x="358.4" y="134.9" transform="rotate(-90 358.4 134.9)">20</text>
<text x="361" y="134.9" transform="rotate(-90 361 134.9)">21</text>
<text x="363.5" y="134.9" transform="rotate(-90 363.5 134.9)">22</text>
<text x="366.1" y="134.9" transform="rotate(-90 366.1 134.9)">23</text>
<text x="368.6" y="134.9" transform="rotate(-90 368.6 134.9)">24</text>
<text x="101.1" y="148.1">2</text>
<text x="108.2" y="144.8" transform="rotate(-90 108.2 144.8)">8</text>
<text x="101.1" y="153.2">3</text>
<text x="115.6" y="150.6">1</text>
<text x="108.2" y="159.3" transform="rotate(-90 108.2 159.3)">4</text>
<text x="102.3" y="221.8">5</text>
<text x="102.3" y="216.7">6</text>
<text x="116.8" y="219.2">7</text>
</g>
<g font-size="2.3" fill="#00f">
<text x="173.7" y="23.4">1M</text>
<text x="356.6" y="20.9">PZ254R-11-02P</text>
<text x="260.1" y="28.5">PA9_GTIM3_CH1</text>
<text x="96.3" y="34.8">100nF</text>
<text x="181.4" y="33.6">100nF</text>
<text x="197.9" y="32.3">10k</text>
<text x="215.6" y="32.3">10k</text>
<text x="233.4" y="32.3">10k</text>
<text x="249.9" y="32.3">10k</text>
<text x="173.7" y="38.7">1M</text>
<text x="195.3" y="39.9">1nF</text>
<text x="213.1" y="39.9">1nF</text>
<text x="230.9" y="39.9">1nF</text>
<text x="247.4" y="39.9">1nF</text>
<text x="346.5" y="38.7">10k</text>
<text x="363" y="38.7">10k</text>
<text x="390.9" y="38.7">10uF</text>
<text x="148.3" y="45">10uF</text>
<text x="63.2" y="57.7">10nF</text>
<text x="74.7" y="57.7">10nF</text>
<text x="86.1" y="57.7">10nF</text>
<text x="96.3" y="57.7">10nF</text>
<text x="153.4" y="57.7">100k</text>
<text x="369.3" y="55.2">PA15_SPI1_CS_LCD_A0</text>
<text x="370.6" y="57.7">PB3_SPI1_SCK</text>
<text x="340.1" y="61.5">10k</text>
<text x="370.6" y="60.2">PB4_LCD_RST</text>
<text x="370.6" y="62.8">PB5_SPI1_MOSI</text>
<text x="406.1" y="67.9">PZ254R-11-06P</text>
<text x="138.2" y="72.9">100k</text>
<text x="128" y="79.3">100k</text>
<text x="166.1" y="78">10k</text>
<text x="177.5" y="78">100k</text>
<text x="189" y="78">100k</text>
<text x="201.7" y="78">100k</text>
<text x="403.6" y="79.3">PA14_SWCLK</text>
<text x="274.1" y="88.2">10pF</text>
<text x="323.6" y="85.6">10uF</text>
<text x="290.6" y="95.8">8MHz</text>
<text x="167.4" y="98.3">10uF</text>
<text x="401.1" y="100.9">PA13_SWDIO</text>
<text x="283" y="113.6">10pF</text>
<text x="382" y="111">PA9_GTIM3_CH1</text>
<text x="316.9" y="118.7">PA0_ADC</text>
<text x="349" y="119.9">CW32F030C8T6</text>
<text x="280.4" y="123.7">10uF</text>
<text x="316.9" y="121.2">PA1_ADC1</text>
<text x="91.2" y="126.3">100k</text>
<text x="105.2" y="126.3">100k</text>
<text x="79.8" y="137.7">100k</text>
<text x="91.2" y="133.9">100k</text>
<text x="112.8" y="140.3">10uF</text>
<text x="136.9" y="150.4">PA0_ADC</text>
<text x="79.8" y="163.1">100k</text>
<text x="373.1" y="166.9">10uF</text>
<text x="91.2" y="169.5">100k</text>
<text x="91.2" y="177.1">100k</text>
<text x="106.4" y="177.1">100k</text>
<text x="116.6" y="178.4">10uF</text>
<text x="92.5" y="199.9">100k</text>
<text x="106.4" y="199.9">100k</text>
<text x="92.5" y="207.6">100k</text>
<text x="81" y="211.4">100k</text>
<text x="128" y="219">PA1_ADC1</text>
<text x="81" y="233">100k</text>
<text x="92.5" y="239.3">100k</text>
<text x="92.5" y="246.9">100k</text>
<text x="105.2" y="246.9">100k</text>
<text x="115.3" y="248.2">10uF</text>
</g>
<text font-size="1.6" fill="#000080" x="70.9" y="108.7">H6</text>
</svg>
